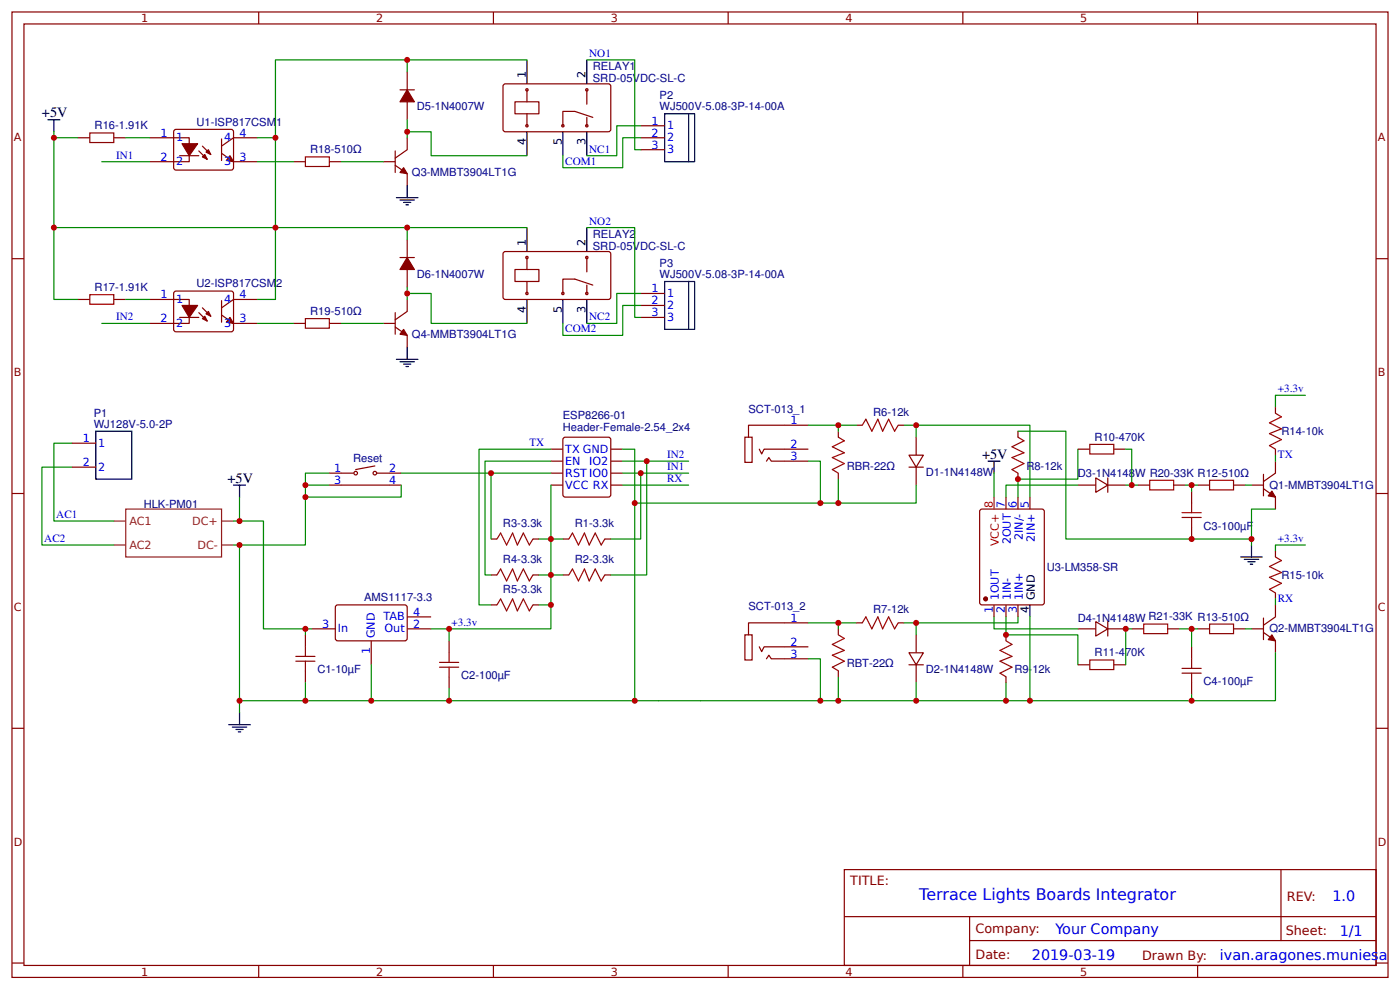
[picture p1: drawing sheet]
<svg xmlns="http://www.w3.org/2000/svg" width="309mm" height="219mm" viewBox="0 0 309 219" stroke-linecap="round" stroke-linejoin="round" font-family="sans-serif">
<g fill="none" stroke="#800" stroke-width=".26">
<path d="M2.6 2.6h304.1v213.3h-304.1zM5.3 5.3h298.7v208h-298.7zM57.1 2.6v2.7M88.4 19.8h3.1M90 15.9v3.9M109 2.6v2.7M111.2 18.8l.5-.3 23 .1 .2 .4v9.8l-.5 .3-23-.1-.3-.4zM116.2 19.6h.4v.4h-.4zM116.4 19.8v2.7M129.5 19.6h.3v.4h-.3zM129.6 19.8v3.2M160.9 2.6v2.7"/>
<path d="M212.7 2.6v2.7M264.6 2.6v2.7M17.2 30.4h2.6M25.1 30.4h2.7M33.1 30.4h8.7v5.3h-8.7M38.4 28.8l.5-.2h12.4l.3 .5-.1 8.2-.4 .3-12.5-.1-.2-.5zM39.7 34.4h4.2M43.9 33.3l1.9 1.9M44.7 32.3l1.9 1.8M48.9 33.9l2.7 1.8h5.3M48.9 30.7v4.8M56.9 30.4h-5.3l-2.7 1.9"/>
<path d="M64.8 35.7h2.7M72.8 35.7h2.6M84.7 35.7h2.6M87.3 36.5l2.7 1.9v2.6M87.3 33.3v4.8M90 22.5v4M90 30.4v2.7l-2.7 1.8M113.8 22.5h5.3v2.6h-5.3zM116.2 27.6h.4v.4h-.4zM116.4 25.1v2.7M124.2 27.6h.3v.4h-.3zM129.5 27.6h.3v.4h-.3z"/>
<path d="M129.6 25.9v1.9M131 25.9l-4-1.3h-2.6v3.2M141.6 30.4h5.2M141.6 27.8h5.2M141.6 33.1h5.2M2.6 57.1h2.7M88.4 56.9h3.1M90 52.9v4M90 59.5v4M111.2 55.8l.5-.2h23l.2 .5v9.8l-.5 .2h-23l-.3-.5zM113.8 59.5h5.3v2.7h-5.3zM116.2 56.7h.4v.4h-.4z"/>
<path d="M116.4 56.9v2.6M129.5 56.7h.3v.4h-.3zM129.6 56.9v3.2M304 57.1h2.7M17.2 66.1h2.6M25.1 66.1h2.7M33.1 66.1h8.7v5.3h-8.7M38.4 64.6l.5-.3 12.4 .1 .3 .4-.1 8.2-.4 .3-12.5-.1-.2-.4zM39.7 70.1h4.2M43.9 69.1l1.9 1.8M44.7 68l1.9 1.8M48.9 66.4v4.8"/>
<path d="M48.9 69.6l2.7 1.8h5.3M56.9 66.1h-5.3l-2.7 1.9M64.8 71.4h2.7M72.8 71.4h2.6M84.7 71.4h2.6M87.3 72.2l2.7 1.9v2.6M87.3 69.1v4.7M90 66.1v2.7l-2.7 1.8M116.2 64.6h.4v.4h-.4zM116.4 62.2v2.6M124.2 64.6h.3v.4h-.3zM129.5 64.6h.3v.4h-.3z"/>
<path d="M129.6 63v1.8M131 63l-4-1.4h-2.6v3.2M141.6 70.1h5.2M141.6 64.8h5.2M141.6 67.5h5.2M15.9 97.9h5.3M121.7 99.2h2.7M124.6 96.6h9.8l.5 .2v12.5l-.2 .4-9.8 .1-.5-.3v-12.4zM134.9 99.2h2.7M164.6 96.6h1.6v5.5h-1.6zM167.7 99.2l.6 1.1 .5-1.1h9.8M178.6 93.9h-13.2v2.7"/>
<path d="M185.2 95.2v1.4M189.2 93.9h1.3M198.4 93.9h1.4M202.4 96.6v3.9M224.9 95.2v1.4M238.1 99.2h2.7M246.1 99.2h2.6M281.8 90v1.3M281.8 99.2v1.3M2.6 109h2.7M15.9 103.2h5.3M72.8 104.5h5.3"/>
<path d="M72.8 107.2h15.8M82.8 102.9l-4.2 .8M83.3 104.5h5.3M108.5 119.1h1.3M117.7 119.1h1.4M121.7 101.9h2.7M121.7 104.5h2.7M121.7 107.2h2.7M124.4 119.1h1.3M133.6 119.1h1.3M134.9 101.9h2.7M134.9 104.5h2.7"/>
<path d="M134.9 107.2h2.7M169.3 101.9l.6-.8 .5 .8h8.2M185.2 104.5v1.3M200.8 100.5h3.2l-1.6 2.7zM200.8 103.2h3.2M202.4 103.2v4M216.5 112.7l.5-.3h13.2l.4 .3 .1 20.4-.2 .4-13.5 .1-.5-.2zM222.2 109.8v2.6M224.9 104.5v1.3M224.9 109.8v2.6M227.5 109.8v2.6M238.1 107.2h4"/>
<path d="M242.1 105.6l2.6 1.6-2.6 1.5zM244.7 107.2h4M244.7 105.6v3.1M251.4 107.2h2.6M259.3 107.2h2.6M263.3 108.5v2.6M263.3 116.4v2.7M264.6 107.2h2.6M272.5 107.2h2.7M276.5 107.2h2.6M279.1 107.9l2.7 1.9v2.6M279.1 104.8v4.7"/>
<path d="M281.8 101.9v2.6l-2.7 1.9M304 109h2.7M68.8 138.9h5.3M74.3 133.7h15.4l.3 .4-.1 7.2-.5 .3-15.1-.1-.2-.5v-6.9zM90 138.9h5.2M90 136.3h5.2M108.5 127h1.3M108.5 133.6h1.3M117.7 127h1.4M117.7 133.6h1.4M124.4 127h1.3M133.6 127h1.3"/>
<path d="M178.6 137.6h-13.2v2.6M185.2 138.9v1.3M189.2 137.6h1.3M198.4 137.6h1.4M219.6 133.6v2.7M222.2 133.6v2.7M224.9 133.6v2.7M238.1 138.9h4M242.1 137.3l2.6 1.6-2.6 1.6zM244.7 138.9h4M244.7 137.3v3.2M250 138.9h2.7"/>
<path d="M258 138.9h2.6M264.6 138.9h2.6M272.5 138.9h2.7M276.5 138.9h2.6M279.1 139.7l2.7 1.9v2.6M279.1 136.5v4.8M281.8 121.7v1.3M281.8 131v1.3M281.8 133.6v2.7l-2.7 1.8M67.5 140.2v2.7M67.5 148.2v2.6M82 141.6v5.2"/>
<path d="M99.2 141.6v2.6M99.2 149.5v2.6M164.6 140.2h1.6v5.6h-1.6zM167.7 142.9l.6 1 .5-1h9.8M169.3 145.5l.6-.8 .5 .8h8.2M185.2 148.2v1.3M200.8 144.2h3.2l-1.6 2.6zM200.8 146.8h3.2M202.4 140.2v4M202.4 146.8v4M222.2 140.2v1.4M222.2 149.5v1.3"/>
<path d="M238.1 146.8h2.7M246.1 146.8h2.6M263.3 142.9v2.6M263.3 150.8v2.7M2.6 160.9h2.7M304 160.9h2.7M186.5 192.1h117.5v21.2h-117.5zM283 192.1v15.7M2.6 212.7h2.7M57.1 213.3v2.6M109 213.3v2.6M160.9 213.3v2.6"/>
<path d="M186.6 202.5h117.3M212.7 213.3v2.6M214.2 207.8h89.7M214.2 202.5v10.6M264.6 213.3v2.6M304 212.7h2.7"/>
<circle cx="78.6" cy="104.5" r=".4"/>
<circle cx="82.8" cy="104.5" r=".4"/>
</g>
<g fill="none" stroke="#080" stroke-width=".26">
<path d="M90 13.2v2.7M116.4 13.2h-55.5v17.2M129.6 13.2h10.6v19.9h1.4M11.9 29.1v37h5.3M11.9 30.4h5.3M22.5 35.7h10.6M27.8 30.4h5.3M56.9 30.4h4v19.9h-49M56.9 35.7h7.9M75.4 35.7h9.3M90 29.1h5.2v5.3h21.2M90 26.5v3.9"/>
<path d="M141.6 30.4h-4v6.6h-13.2v-2.6M141.6 27.8h-5.3v6.6h-6.7M90 50.3v2.6M116.4 50.3h-55.5v15.8h-4M129.6 50.3h10.6v19.8h1.4M22.5 71.4h10.6M27.8 66.1h5.3M56.9 71.4h7.9M75.4 71.4h9.3M90 64.8h5.2v6.6h21.2M90 63.5v2.6M141.6 64.8h-5.3v6.6h-6.7"/>
<path d="M141.6 67.5h-4v6.6h-13.2v-2.7M15.9 97.9h-4v17.2h13.2M121.7 99.2h-15.9v34.4h2.7M137.6 99.2h2.6v55.6h-41M178.6 93.9h10.6M185.2 93.9v1.3M199.8 93.9h2.6v2.7M202.4 93.9h25.1v15.9M224.9 95.2h10.6v23.9h41M238.1 99.2v6.6h-13.2v4M248.7 99.2h1.3v8M288.4 87.3h-6.6v2.7"/>
<path d="M15.9 103.2h-6.6v17.2h15.8M52.9 109.8v5.3h-1.3M52.9 115.1h5.3v23.8h10.6M67.5 107.2h5.3M72.8 104.5h-5.3v15.9h-14.6M88.6 107.2v2.6h-21.1M88.6 104.5h19.9M119.1 119.1h5.3M121.7 107.2v31.7h-26.5M121.7 104.5h-13.2v14.6M121.7 101.9h-14.5v25.1h1.3M137.6 104.5h14.5"/>
<path d="M137.6 101.9h14.5M137.6 107.2h14.5M141.6 104.5v14.6h-6.7M142.9 101.9v25.1h-8M178.6 101.9h2.6v9.2M185.2 105.8v5.3h-45M202.4 107.2v3.9h-17.2M219.6 104.5v5.3M238.1 107.2h-15.9v2.6M248.7 107.2h2.7M261.9 107.2h1.4M264.6 107.2h-1.3v1.3"/>
<path d="M275.2 107.2h1.3M281.8 112.4h-5.3v8M281.8 100.5v1.4M51.6 120.4h1.3v37M67.5 138.9v1.3M99.2 138.9v2.7M119.1 127h5.3M119.1 133.6h2.6M178.6 137.6h10.6M185.2 137.6v1.3M202.4 137.6v2.6M219.6 136.3v2.6h18.5"/>
<path d="M222.2 136.3v3.9h15.9v6.6M224.9 136.3v1.3h-25.1M227.5 136.3v18.5M250 138.9h-1.3v7.9M260.6 138.9h2.7v4M263.3 138.9h1.3M275.2 138.9h1.3M281.8 132.3v1.3M288.4 120.4h-6.6v1.3M67.5 150.8v4h-14.6M82 146.8v8h-14.5M99.2 152.1v2.7h-17.2"/>
<path d="M178.6 145.5h2.6v9.3M185.2 149.5v5.3h-45M202.4 150.8v4h-17.2M202.4 154.8h60.9M222.2 150.8v4M281.8 144.2v10.6h-18.5v-1.3"/>
</g>
<g fill="none" stroke="#a00000" stroke-width=".26">
<path d="M19.8 29.4h5.3v2.1h-5.3zM67.5 34.7h5.3v2.1h-5.3zM19.8 65.1h5.3v2.1h-5.3zM67.5 70.4h5.3v2.1h-5.3zM185.2 96.6l1.3 .8-2.6 1.3 2.6 1.3-2.6 1.1 2.6 1.3-2.6 1.3 1.3 .8M190.5 93.9l.8-1.3 1.3 2.6 1.3-2.6 1.1 2.6 1.3-2.6 1.3 2.6 .8-1.3M224.9 96.6l1.3 .8-2.6 1.3 2.6 1.3-2.6 1.1 2.6 1.3-2.6 1.3 1.3 .8M240.8 98.2h5.3v2.1h-5.3zM281.8 91.3l1.3 .8-2.6 1.3 2.6 1.3-2.6 1.1 2.6 1.3-2.6 1.3 1.3 .8M109.8 119.1l.8-1.4 1.3 2.7 1.3-2.7 1.1 2.7 1.3-2.7 1.3 2.7 .8-1.3M125.7 119.1l.8-1.4 1.3 2.7 1.3-2.7 1.1 2.7 1.3-2.7 1.3 2.7 .8-1.3M254 106.1h5.3v2.1h-5.3z"/>
<path d="M261.1 114.3h4.3M261.1 113.2h4.3M263.3 111.1v2.1M263.3 114.3v2.1M267.2 106.1h5.3v2.1h-5.3zM109.8 127l.8-1.3 1.3 2.6 1.3-2.6 1.1 2.6 1.3-2.6 1.3 2.6 .8-1.3M109.8 133.6l.8-1.3 1.3 2.6 1.3-2.6 1.1 2.6 1.3-2.6 1.3 2.6 .8-1.3M125.7 127l.8-1.3 1.3 2.6 1.3-2.6 1.1 2.6 1.3-2.6 1.3 2.6 .8-1.3M190.5 137.6l.8-1.3 1.3 2.6 1.3-2.6 1.1 2.6 1.3-2.6 1.3 2.6 .8-1.3M252.7 137.8h5.3v2.2h-5.3zM267.2 137.8h5.3v2.2h-5.3zM281.8 123l1.3 .8-2.6 1.3 2.6 1.4-2.6 1 2.6 1.4-2.6 1.3 1.3 .8"/>
<path d="M65.4 146h4.2M65.4 145h4.2M67.5 142.9v2.1M67.5 146v2.2M97.1 147.4h4.2M97.1 146.3h4.2M99.2 144.2v2.1M99.2 147.4v2.1M185.2 140.2l1.3 .8-2.6 1.3 2.6 1.4-2.6 1 2.6 1.3-2.6 1.4 1.3 .8M222.2 141.6l1.4 .7-2.7 1.4 2.7 1.3-2.7 1 2.7 1.4-2.7 1.3 1.3 .8M240.8 145.8h5.3v2.1h-5.3zM261.1 148.7h4.3"/>
<path d="M261.1 147.6h4.3M263.3 145.5v2.1M263.3 148.7v2.1"/>
</g>
<g fill="none" stroke="#000" stroke-width=".26">
<path d="M116.4 13.2v5.3M129.6 13.2v5.3M10.6 26.5h2.6M11.9 26.5v2.6M116.4 29.1v5.3M124.4 29.1v5.3M129.6 29.1v5.3M146.8 25.1h5.3v10.6h-5.3zM152.1 25.1h1.4v10.6h-1.4M87.6 43.7h4.7M88.4 44.2h3.1M89.2 44.7h1.6"/>
<path d="M89.7 45.2h.5M90 41v2.7M116.4 50.3v5.3M129.6 50.3v5.3M87.6 79.4h4.7M88.4 79.9h3.1M90 76.7v2.7M116.4 66.1v5.3M124.4 66.1v5.3M129.6 66.1v5.3M146.8 62.2h5.3v10.6h-5.3zM152.1 62.2h1.4v10.6h-1.4"/>
<path d="M21.2 95.2h7.9v10.6h-7.9zM89.2 80.4h1.6M89.7 81h.5M51.6 107.2h2.6M52.9 107.2v2.6M218.3 101.9h2.6M219.6 101.9v2.6M227.5 133.6v2.7M274.1 123h4.8M274.9 123.6h3.2M275.7 124.1h1.6M276.2 124.6h.6"/>
<path d="M276.5 120.4v2.6M52.9 157.4v2.7M50.5 160.1h4.8M51.3 160.6h3.2M52.1 161.1h1.6M52.7 161.7h.5"/>
</g>
<path d="M25.1 115.1h2.7M27.8 112.4h21.1v10.6h-21.1zM48.9 115.1h2.7M25.1 120.4h2.7M48.9 120.4h2.7" fill="none" stroke="#8d2323" stroke-width=".26"/>
<g fill="#800" stroke="#800" stroke-width=".26">
<path d="M50.8 34.4l.8 1.3-1.6-.2z"/>
<path d="M44.7 34.7l.5-.6 .6 1.1z"/>
<path d="M45.5 33.6l.5-.5 .6 1z"/>
<path d="M40.2 31.7h3.5l-1.9 2.7z"/>
<path d="M50.8 70.1l.8 1.3-1.6-.2z"/>
<path d="M44.7 70.4l.5-.6 .6 1.1z"/>
<path d="M45.5 69.3l.5-.5 .6 1z"/>
<path d="M40.2 67.5h3.5l-1.9 2.6z"/>
<path d="M89.2 37l.8 1.4-1.6-.3z"/>
<path d="M89.2 72.8l.8 1.3-1.6-.3z"/>
<path d="M90 19.8l1.5 2.7h-3.1z"/>
<path d="M90 56.9l1.5 2.6h-3.1z"/>
<path d="M281 108.5l.8 1.3-1.6-.3z"/>
<path d="M281 140.2l.8 1.4-1.6-.3z"/>
<circle cx="217.8" cy="132.3" r=".4"/>
</g>
<path d="M219.6 109.8v2.6" fill="none" stroke="#f00" stroke-width=".26"/>
<g fill="#c00">
<circle cx="67.5" cy="107.2" r=".66"/>
<circle cx="276.5" cy="119.1" r=".66"/>
<circle cx="202.4" cy="137.6" r=".66"/>
<circle cx="224.9" cy="105.8" r=".66"/>
<circle cx="108.5" cy="104.5" r=".66"/>
<circle cx="52.9" cy="115.1" r=".66"/>
<circle cx="67.5" cy="138.9" r=".66"/>
<circle cx="52.9" cy="154.8" r=".66"/>
<circle cx="142.9" cy="101.9" r=".66"/>
<circle cx="141.6" cy="104.5" r=".66"/>
<circle cx="60.9" cy="30.4" r=".66"/>
<circle cx="90" cy="64.8" r=".66"/>
<circle cx="90" cy="29.1" r=".66"/>
<circle cx="185.2" cy="93.9" r=".66"/>
<circle cx="140.2" cy="111.1" r=".66"/>
<circle cx="140.2" cy="154.8" r=".66"/>
<circle cx="99.2" cy="154.8" r=".66"/>
<circle cx="82" cy="154.8" r=".66"/>
<circle cx="121.7" cy="127" r=".66"/>
<circle cx="121.7" cy="119.1" r=".66"/>
<circle cx="99.2" cy="138.9" r=".66"/>
<circle cx="67.5" cy="154.8" r=".66"/>
<circle cx="181.2" cy="111.1" r=".66"/>
<circle cx="90" cy="13.2" r=".66"/>
<circle cx="11.9" cy="30.4" r=".66"/>
<circle cx="60.9" cy="50.3" r=".66"/>
<circle cx="11.9" cy="50.3" r=".66"/>
<circle cx="90" cy="50.3" r=".66"/>
<circle cx="121.7" cy="133.6" r=".66"/>
<circle cx="52.9" cy="120.4" r=".66"/>
<circle cx="181.2" cy="154.8" r=".66"/>
<circle cx="185.2" cy="137.6" r=".66"/>
<circle cx="185.2" cy="111.1" r=".66"/>
<circle cx="185.2" cy="154.8" r=".66"/>
<circle cx="222.3" cy="140.2" r=".66"/>
<circle cx="202.4" cy="93.9" r=".66"/>
<circle cx="222.3" cy="154.8" r=".66"/>
<circle cx="263.3" cy="154.8" r=".66"/>
<circle cx="263.3" cy="138.9" r=".66"/>
<circle cx="227.5" cy="154.8" r=".66"/>
<circle cx="67.5" cy="109.8" r=".66"/>
<circle cx="263.3" cy="119.1" r=".66"/>
<circle cx="248.7" cy="138.9" r=".66"/>
<circle cx="263.3" cy="107.2" r=".66"/>
<circle cx="250" cy="107.2" r=".66"/>
<circle cx="202.4" cy="154.8" r=".66"/>
</g>
<text font-size="3.5" fill="#00f" x="203.1" y="198.9">Terrace Lights Boards Integrator</text>
<g font-size="3.2">
<text x="9.3" y="25.9">+5V</text>
<text x="217" y="101.3">+5V</text>
<text x="50.3" y="106.6">+5V</text>
</g>
<g font-size="3.2" fill="#00f">
<text x="294.4" y="199">1.0</text>
<text x="233.2" y="206.2">Your Company</text>
<text x="296" y="206.8">1/1</text>
<text x="228" y="212.1">2019-03-19</text>
<text x="269.5" y="212">ivan.aragones.muniesa</text>
</g>
<g font-size="2.8" fill="#800">
<text x="187.9" y="195.5">TITLE:</text>
<text x="284.3" y="199">REV:</text>
<text x="215.5" y="206.2">Company:</text>
<text x="284.1" y="206.6">Sheet:</text>
<text x="215.5" y="211.9">Date:</text>
<text x="252.3" y="212">Drawn By:</text>
</g>
<g font-size="2.5" fill="#800">
<text x="31.2" y="4.9">1</text>
<text x="83.1" y="4.9">2</text>
<text x="134.9" y="4.9">3</text>
<text x="186.8" y="4.9">4</text>
<text x="238.7" y="4.9">5</text>
<text x="3" y="31.2">A</text>
<text x="304.4" y="31.2">A</text>
<text x="3" y="83.1">B</text>
<text x="304.4" y="83.1">B</text>
<text x="3" y="134.9">C</text>
<text x="304.4" y="134.9">C</text>
<text x="3" y="186.8">D</text>
<text x="304.4" y="186.8">D</text>
<text x="31.2" y="215.5">1</text>
<text x="83.1" y="215.5">2</text>
<text x="134.9" y="215.5">3</text>
<text x="186.8" y="215.5">4</text>
<text x="238.7" y="215.5">5</text>
</g>
<g font-size="2.5">
<text x="116.2" y="17.2" transform="rotate(-90 116.2 17.2)">1</text>
<text x="129.4" y="17.2" transform="rotate(-90 129.4 17.2)">2</text>
<text x="116.2" y="32" transform="rotate(-90 116.2 32)">4</text>
<text x="124.1" y="32" transform="rotate(-90 124.1 32)">5</text>
<text x="129.4" y="32" transform="rotate(-90 129.4 32)">3</text>
<text x="116.2" y="54.2" transform="rotate(-90 116.2 54.2)">1</text>
<text x="129.4" y="54.2" transform="rotate(-90 129.4 54.2)">2</text>
<text x="116.2" y="69" transform="rotate(-90 116.2 69)">4</text>
<text x="124.1" y="69" transform="rotate(-90 124.1 69)">5</text>
<text x="129.4" y="69" transform="rotate(-90 129.4 69)">3</text>
<text x="227.3" y="135.3" transform="rotate(-90 227.3 135.3)">4</text>
<text x="228.6" y="132.6" transform="rotate(-90 228.6 132.6)">GND</text>
</g>
<g font-size="2.5" fill="#00f">
<text x="130.2" y="12.6">NO1</text>
<text x="143.9" y="27.5">1</text>
<text x="147.4" y="28.6">1</text>
<text x="25.7" y="35.1">IN1</text>
<text x="35.5" y="30.2">1</text>
<text x="35.5" y="35.5">2</text>
<text x="38.9" y="31.2">1</text>
<text x="49.5" y="31.2">4</text>
<text x="52.9" y="35.5">3</text>
<text x="52.9" y="30.2">4</text>
<text x="130.2" y="33.7">NC1</text>
<text x="143.9" y="30.2">2</text>
<text x="143.9" y="32.8">3</text>
<text x="147.4" y="31.2">2</text>
<text x="147.4" y="33.9">3</text>
<text x="38.9" y="36.5">2</text>
<text x="49.5" y="36.5">3</text>
<text x="124.9" y="36.4">COM1</text>
<text x="130.2" y="49.6">NO2</text>
<text x="35.5" y="65.9">1</text>
<text x="52.9" y="65.9">4</text>
<text x="143.9" y="64.6">1</text>
<text x="147.4" y="65.6">1</text>
<text x="25.7" y="70.8">IN2</text>
<text x="35.5" y="71.2">2</text>
<text x="38.9" y="66.9">1</text>
<text x="49.5" y="66.9">4</text>
<text x="52.9" y="71.2">3</text>
<text x="130.2" y="70.8">NC2</text>
<text x="143.9" y="67.2">2</text>
<text x="143.9" y="69.8">3</text>
<text x="147.4" y="68.3">2</text>
<text x="147.4" y="70.9">3</text>
<text x="38.9" y="72.2">2</text>
<text x="49.5" y="72.2">3</text>
<text x="124.9" y="73.4">COM2</text>
<text x="282.3" y="86.7">+3.3v</text>
<text x="174.6" y="93.7">1</text>
<text x="18.3" y="97.6">1</text>
<text x="21.7" y="98.7">1</text>
<text x="116.9" y="98.6">TX</text>
<text x="124.9" y="100">TX GND</text>
<text x="147.4" y="101.2">IN2</text>
<text x="174.6" y="99">2</text>
<text x="174.6" y="101.6">3</text>
<text x="282.3" y="101.2">TX</text>
<text x="18.3" y="102.9">2</text>
<text x="21.7" y="104">2</text>
<text x="73.8" y="104.2">1</text>
<text x="73.8" y="106.9">3</text>
<text x="86" y="104.2">2</text>
<text x="86" y="106.9">4</text>
<text x="124.9" y="102.7">EN</text>
<text x="124.9" y="105.3">RST IO0</text>
<text x="124.9" y="108">VCC RX</text>
<text x="130.2" y="102.7">IO2</text>
<text x="147.4" y="106.5">RX</text>
<text x="147.4" y="103.8">IN1</text>
<text x="222" y="112.3" transform="rotate(-90 222 112.3)">7</text>
<text x="224.6" y="112.3" transform="rotate(-90 224.6 112.3)">6</text>
<text x="227.3" y="112.3" transform="rotate(-90 227.3 112.3)">5</text>
<text x="9.8" y="119.7">AC2</text>
<text x="12.4" y="114.4">AC1</text>
<text x="226" y="119.3" transform="rotate(-90 226 119.3)">2IN/-</text>
<text x="228.6" y="119.6" transform="rotate(-90 228.6 119.6)">2IN+</text>
<text x="282.3" y="119.7">+3.3v</text>
<text x="223.3" y="120.3" transform="rotate(-90 223.3 120.3)">2OUT</text>
<text x="84.7" y="137.1">TAB</text>
<text x="91.3" y="136">4</text>
<text x="174.6" y="137.3">1</text>
<text x="219.3" y="135.3" transform="rotate(-90 219.3 135.3)">1</text>
<text x="220.7" y="132.6" transform="rotate(-90 220.7 132.6)">1OUT</text>
<text x="222" y="135.3" transform="rotate(-90 222 135.3)">2</text>
<text x="223.3" y="132.6" transform="rotate(-90 223.3 132.6)">1IN-</text>
<text x="224.6" y="135.3" transform="rotate(-90 224.6 135.3)">3</text>
<text x="226" y="132.6" transform="rotate(-90 226 132.6)">1IN+</text>
<text x="282.3" y="133">RX</text>
<text x="71.2" y="138.6">3</text>
<text x="74.6" y="139.7">In</text>
<text x="82.8" y="141" transform="rotate(-90 82.8 141)">GND</text>
<text x="84.9" y="139.7">Out</text>
<text x="91.3" y="138.6">2</text>
<text x="99.7" y="138.2">+3.3v</text>
<text x="174.6" y="142.6">2</text>
<text x="81.8" y="144.4" transform="rotate(-90 81.8 144.4)">1</text>
<text x="174.6" y="145.3">3</text>
</g>
<g font-size="2.5" fill="#000080">
<text x="131" y="15.5">RELAY1</text>
<text x="131" y="18.1">SRD-05VDC-SL-C</text>
<text x="145.7" y="22">P2</text>
<text x="20.9" y="28.6">R16-1.91K</text>
<text x="43.4" y="27.8">U1-ISP817CSM1</text>
<text x="92.1" y="24.4">D5-1N4007W</text>
<text x="145.7" y="24.3">WJ500V-5.08-3P-14-00A</text>
<text x="68.5" y="33.9">R18-510Ω</text>
<text x="91" y="39">Q3-MMBT3904LT1G</text>
<text x="131" y="52.5">RELAY2</text>
<text x="131" y="55.2">SRD-05VDC-SL-C</text>
<text x="145.7" y="59">P3</text>
<text x="20.9" y="64.3">R17-1.91K</text>
<text x="43.4" y="63.5">U2-ISP817CSM2</text>
<text x="92.1" y="61.4">D6-1N4007W</text>
<text x="145.7" y="61.4">WJ500V-5.08-3P-14-00A</text>
<text x="68.5" y="69.6">R19-510Ω</text>
<text x="91" y="74.7">Q4-MMBT3904LT1G</text>
<text x="20.7" y="94.5">WJ128V-5.0-2P</text>
<text x="20.7" y="92.1">P1</text>
<text x="124.4" y="95.2">Header-Female-2.54_2x4</text>
<text x="124.4" y="92.6">ESP8266-01</text>
<text x="165.4" y="91.1">SCT-013_1</text>
<text x="192.9" y="91.8">R6-12k</text>
<text x="241.8" y="97.4">R10-470K</text>
<text x="283.1" y="96.2">R14-10k</text>
<text x="78" y="102.1">Reset</text>
<text x="187.1" y="103.7">RBR-22Ω</text>
<text x="204.5" y="105">D1-1N4148W</text>
<text x="226.7" y="103.8">R8-12k</text>
<text x="238.1" y="105.4">D3-1N4148W R20-33K R12-510Ω</text>
<text x="280.5" y="108">Q1-MMBT3904LT1G</text>
<text x="31.7" y="112.2">HLK-PM01</text>
<text x="111.1" y="116.4">R3-3.3k</text>
<text x="127" y="116.4">R1-3.3k</text>
<text x="265.9" y="117">C3-100µF</text>
<text x="111.1" y="124.4">R4-3.3k</text>
<text x="127" y="124.4">R2-3.3k</text>
<text x="111.1" y="131">R5-3.3k</text>
<text x="231.2" y="126.2">U3-LM358-SR</text>
<text x="283.1" y="127.9">R15-10k</text>
<text x="80.4" y="132.8">AMS1117-3.3</text>
<text x="165.4" y="134.8">SCT-013_2</text>
<text x="192.9" y="135.5">R7-12k</text>
<text x="238.1" y="137.5">D4-1N4148W R21-33K R13-510Ω</text>
<text x="280.5" y="139.7">Q2-MMBT3904LT1G</text>
<text x="70.1" y="148.7">C1-10µF</text>
<text x="187.1" y="147.4">RBT-22Ω</text>
<text x="204.5" y="148.7">D2-1N4148W</text>
<text x="224.1" y="148.8">R9-12k</text>
<text x="241.8" y="145">R11-470K</text>
<text x="101.9" y="150">C2-100µF</text>
<text x="265.9" y="151.4">C4-100µF</text>
</g>
<g font-size="2.5" fill="#f00">
<text x="219.3" y="112.3" transform="rotate(-90 219.3 112.3)">8</text>
<text x="220.7" y="120.6" transform="rotate(-90 220.7 120.6)">VCC+</text>
</g>
<g font-size="2.5" fill="#8d2323">
<text x="28.6" y="115.9">AC1</text>
<text x="42.5" y="115.9">DC+</text>
<text x="28.6" y="121.2">AC2</text>
<text x="43.6" y="121.2">DC-</text>
</g>
</svg>
